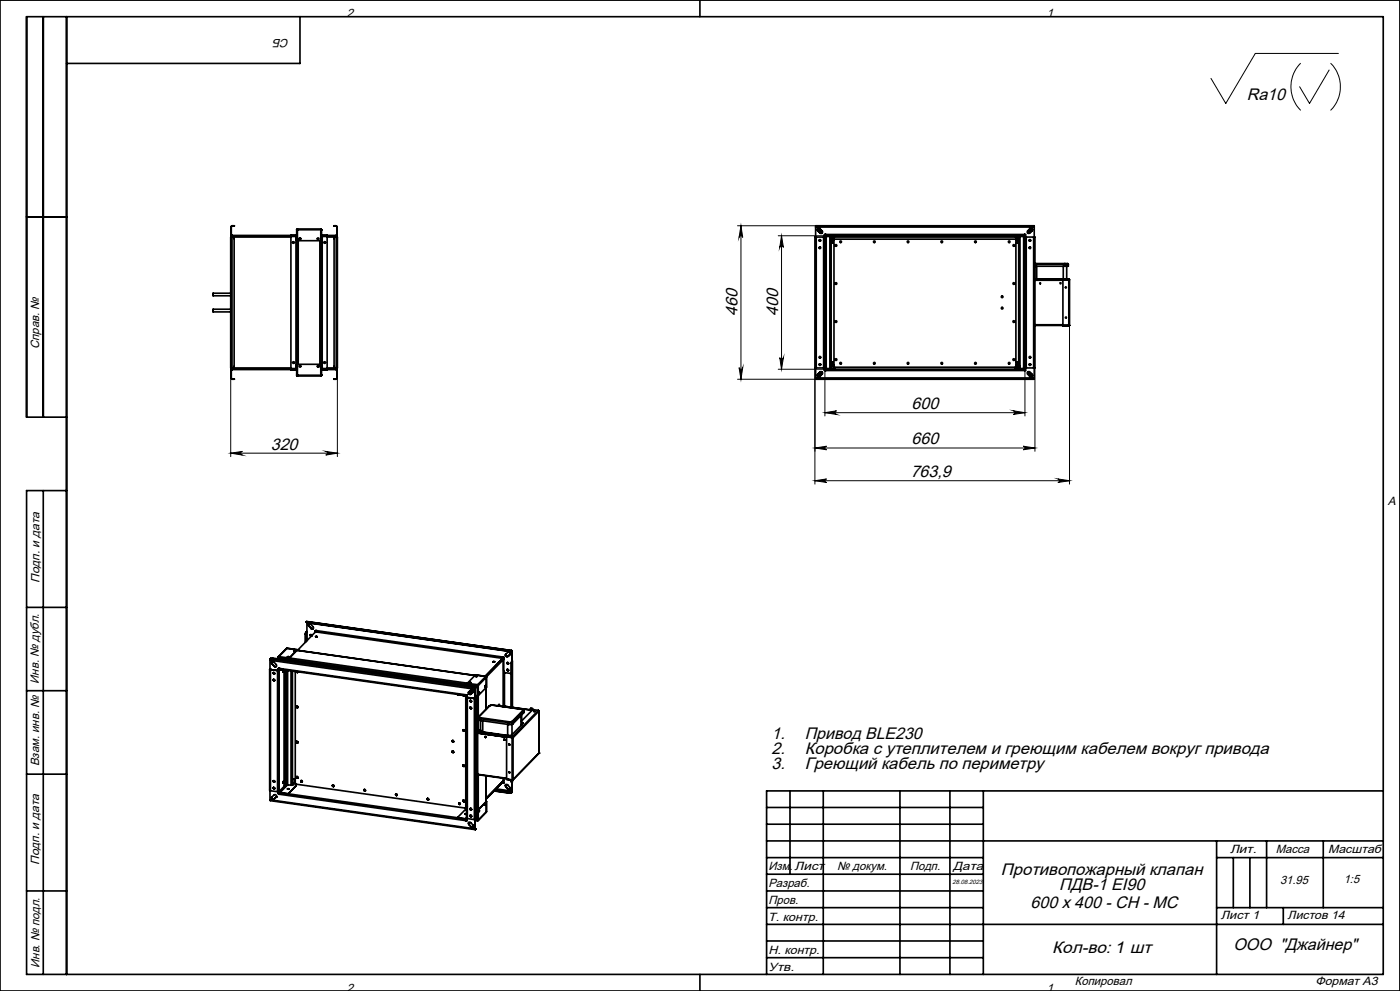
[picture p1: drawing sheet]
<svg xmlns="http://www.w3.org/2000/svg" width="420mm" height="297mm" viewBox="0 0 420 297" stroke-linecap="round" stroke-linejoin="round" font-family="sans-serif">
<g fill="none" stroke="#000" stroke-width=".3">
<path d="M390.2 18.9a10 10 0 0 0 0 14.2M399.2 18.9a10 10 0 0 1 0 14.2M401.5 16h-24.9l-8.9 15-4.4-7.5M398.7 21l-5.8 10-3-5M221.3 67.7h23.4M222.3 67.7l.5 3.5a.55 .55 0 0 0-.5-.5 .55 .55 0 0 0-.6 .5zM222.3 67.7v46M233.5 70.7h14M234.5 70.7v40M234.5 70.7l.5 3.5a.55 .55 0 0 0-.5-.6 .55 .55 0 0 0-.6 .6zM320.9 97.5v47.6M69.2 110.3v26.5"/>
<path d="M101.2 110.3v26.5M221.3 113.7h23.4M221.7 110.2a.55 .55 0 0 0 .6 .5 .55 .55 0 0 0 .5-.5l-.5 3.5zM233.5 110.7h14M233.9 107.2a.55 .55 0 0 0 .6 .5 .55 .55 0 0 0 .5-.5l-.5 3.5zM244.5 110.3v34.8M247.5 110.3v14.4M307.5 110.3v14.4M310.5 110.3v25M69.2 135.8h32M69.2 135.8l3.5-.5a.55 .55 0 0 0-.5 .5 .55 .55 0 0 0 .5 .6zM97.7 135.3l3.5 .5-3.5 .6a.55 .55 0 0 0 .5-.6 .55 .55 0 0 0-.5-.5z"/>
<path d="M244.5 134.3h66M244.5 134.3l3.5-.6a.53 .53 0 0 0-.5 .6 .53 .53 0 0 0 .5 .5zM247.5 123.7h60M247.5 123.7l3.5-.6a.55 .55 0 0 0-.5 .6 .55 .55 0 0 0 .5 .5zM304 123.1l3.5 .6-3.5 .5a.55 .55 0 0 0 .5-.5 .55 .55 0 0 0-.5-.6zM307 133.7l3.5 .6-3.5 .5a.53 .53 0 0 0 .5-.5 .53 .53 0 0 0-.5-.6zM244.5 144.1h76.4M244.5 144.1l3.5-.6a.53 .53 0 0 0-.5 .6 .53 .53 0 0 0 .5 .5zM317.4 143.5l3.5 .6-3.5 .5a.53 .53 0 0 0 .5-.5 .53 .53 0 0 0-.5-.6z"/>
</g>
<g fill="none" stroke="#000" stroke-width=".5">
<path d="M0 0h420v297h-420zM13 5v120M20 5v287M90 5v14h-70M210 0v5M8 65h12M69.3 68v3M69.3 68h.1M69.4 70.3l.3 .3M69.4 70.5l.3 .1M69.4 68v3M69.6 71h-.4v39.3h.4"/>
<path d="M69.6 71v39.3M69.6 71h17.7M69.7 67.7l-.4 .3M69.7 67.7l-.3 .3M69.7 67.7h.1M69.7 70.6h19.3M69.7 71l.5 .5v38.3l-.5 .5M69.8 67.7h.5h-.5M69.8 67.7h.1M88.8 70.9h.2M88.8 70.5h.2M88.8 70.9v39.6"/>
<path d="M88.8 70.9h-1.5v39.6h1.5M88.8 70.5l-1.5 .1M89 70.7h-19.4v.3M89 68.9v3.2h.2M89 70.4l-.2 .1M89 68.9h.1M89.1 68.9h.1M89.1 72.1v37.1M89.2 68.6v.3M89.2 68.9h-.2M89.2 68.6l-.2 .3M89.2 68.7l-.1 .2"/>
<path d="M89.2 68.8v.1M89.2 68.9h7M89.2 68.9v3.2M89.2 72.1h7M89.2 68.6h7M89.5 72.1v37.1M90 71.3l-.2 .2 .2 .3M96 72.1v37.1M96.2 68.9h.2M96.2 68.6v.3M96.2 68.6l.2 .3M96.2 68.7l.1 .2"/>
<path d="M96.2 68.9v3.2M96.2 68.8l.1 .1M96.3 68.9h.1M96.3 72.1v37.1M96.4 70.9h.3M96.4 70.7h4.5v.3M96.4 68.9v3.2h-.2M96.4 70.4l.3 .1M96.4 70.5h.3M96.4 70.6h4.4M96.7 70.9v39.6M96.7 70.9h1.4v39.6h-1.4"/>
<path d="M96.7 70.5l1.4 .1M98.1 71h2.8M100.6 67.7h-.4h.4M100.6 67.7h.1M100.6 67.7h.2M100.7 71l-.5 .4v38.5l.5 .4M100.8 67.7l.3 .3M100.8 67.7h.1M100.9 71h.3M100.9 71v39.3M101.1 70.5l-.3 .1M101.1 70.3l-.3 .3"/>
<path d="M101.1 68v3M101.1 68h.1M101.1 68v45.3M244.7 68v-.3h65.6v.3M244.7 68h65.6M244.7 68v3M244.9 71h-.4v39.3h.4M244.9 71h2.2M244.9 71v39.3M245.4 68.4h.5l.7 .8a.45 .45 0 0 1 0 .7 .45 .45 0 0 1-.6-.1l-.8-.8zM245.5 68.9h.2M245.5 68.9h.1"/>
<path d="M245.5 68.9v.4M245.7 68.6v.3M245.7 68.7v.2M245.7 68.6l-.2 .3M245.7 68.7l-.2 .2M245.7 68.6h.4M245.7 68.9l1 .9M245.7 68.6v.1M245.7 68.9v.6M245.7 68.9h.6M245.7 72.1h.5M245.9 72.1v.2"/>
<path d="M245.9 74v.5M247.1 71h.4M247.1 71v39.3M247.3 70.9h.1M247.4 70.3h.1M247.5 71v39.3M247.5 70.3h.1M247.5 70.3l-.2 .2v.5M247.5 70.3v.4h59.9v-.4M247.5 70.3h59.9M247.5 70.9h.1M247.5 70.9h.4"/>
<path d="M247.5 70.9v39.6M247.8 70.8l-.3-.1-.1 .3-.1-.1M247.8 70.8l-.3 .2M247.8 70.8h59.4M247.9 70.9h1.1M247.9 70.9v39.6M249 70.9h.3M249 70.9v39.6M249.3 72.9h.7M249.8 71.7v1.2M250 71.7l.2 .2M250 71.7l.2 .2z"/>
<path d="M250.2 70.8h.1M250.2 71.7v38.2M250.4 70.7v.1M250.5 70.8h.1M250.5 70.7v.1M304.5 70.8h.1M304.5 70.7v.1M304.6 70.7v.1M304.8 70.8h.1M304.8 71.7v38.2M304.9 71.7l-.1 .2zM304.9 72.9h.7"/>
<path d="M305.1 71.7v1.2M305.6 71h-56.2v-.2l-.1 39.7h-.3M305.6 70.8v.2M305.6 70.8h.1M305.6 71v.7h-56.2M306 70.9h-.4v39.6h.4M306 70.9h1.1M306 70.9v39.6M307.1 70.9h.3M307.1 70.9v39.6M307.2 70.8l.3 .2M307.2 70.8h.2l.2 .2v-.1"/>
<path d="M307.4 70.9h.1M307.4 70.9v39.6M307.4 70.3l.3 .1v.6M307.4 70.3h.1M307.4 70.3h.2M307.5 71h.4M307.5 71v39.3M307.6 70.9h.1M307.9 71h2.2M307.9 71v39.3M308.6 68.9h.6M308.8 72.1h.4"/>
<path d="M308.9 68.6h.4M309 68.5a.45 .45 0 0 1 .7 0 .45 .45 0 0 1-.1 .6l-.7 .7a.45 .45 0 0 1-.6 0 .45 .45 0 0 1 0-.6zM309 72.1v.2M309 74v.5M309.2 68.9l-.9 .9 1-.9M309.3 68.6l-.1 .3M309.3 68.7l-.1 .2M309.3 68.6l.2 .3M309.3 68.7l.1 .2M309.3 68.6v.1M309.3 68.9v.6M309.4 68.9h-.1"/>
<path d="M309.4 68.9h.1M309.5 68.9h-.2M309.5 68.9v.4M310.1 71h.4v39.3h-.4M310.1 71v39.3M310.3 68v3M310.5 79v.2M310.5 79.8h.1M310.5 79h.1M310.5 79.2h.1M310.5 79.2h9M310.5 79.8h9"/>
<path d="M310.5 79h9M311 79.8v3.8M319 79.8v3.8h1M319.5 79.2h1M319.5 79h.8l.2 .2M319.5 79v.2M319.5 79.2v.6M320 79.8v3.8M320.5 79.2v.6h-1M69.2 92.7h-5.3v.8h5.3M69.2 87.9h-5.3v.7h5.3M310.5 83.6h.5"/>
<path d="M310.5 84h8.4M310.5 97.5h10.1M310.5 83.8h10.1M310.5 97.3h8.4M311 83.6v.2M311 83.6h9.6M318.9 83.6v14.1h1.7M318.9 83.8h1.7M319 83.7v.1M319.9 83.7l-.1 .1M320 83.6h.1M320.6 97.5h.1"/>
<path d="M320.6 83.8h.1M320.6 83.8l.3 .1M320.6 83.6l.3 .3M320.6 83.7l.2 .1M320.6 83.6v14.1M320.8 97.5l-.2 .1M320.9 97.5h-.3M320.9 97.5l-.3 .2M320.9 83.9v13.6M69.3 113.3l.4 .4M69.3 113.3h.1M69.3 110.3v3"/>
<path d="M69.4 113.3l.3 .3M69.4 110.3v3M69.6 110.3v.4h19.4M69.6 110.3h17.7M69.7 110.7l-.3 .4M69.7 110.7l-.3 .1M69.7 110.7h.1M69.7 113.6v.1M69.7 113.6h.1M69.8 113.6h.5M69.8 113.7h.5M69.8 113.6v.1"/>
<path d="M70.3 113.6v.1M87.3 110.7l1.5 .1M88.8 110.5h.2M88.8 110.8l.2 .1M89 112.4l.2 .1M89 112.5l.2 .2M89 110.8h-.2M89 112.5h.1M89.1 112.5l.1 .1M89.1 112.5h.1M89.2 112.5h.1M89.2 112.5v.2"/>
<path d="M89.2 109.2h-.2v3.3M89.2 109.2v3.3M89.2 109.2h7M89.2 112.5h7M89.2 112.7h7M95.4 109.5a.25 .25 0 0 1 .3 .3 .25 .25 0 0 1-.3 .2M96.2 112.5v.2M96.2 109.2h.2v3.3M96.2 109.2v3.3M96.3 112.5h-.1M96.4 112.5l-.2 .1M96.4 112.5h.1"/>
<path d="M96.4 110.5h.3M96.4 112.4l-.2 .1M96.4 112.5l-.2 .2M96.4 110.8h.3M96.7 110.8l-.3 .1M98.1 110.7l-1.4 .1M98.1 110.3h2.8M100.2 113.7h.4M100.2 113.6h.4M100.2 113.6v.1M100.6 113.6v.1M100.6 113.6h.2"/>
<path d="M100.8 110.7l.3 .4M100.8 110.7l.3 .1M100.8 110.7h.1M100.8 113.6v.1M100.9 110.3h.3M100.9 110.3v.4h-4.5M101.1 113.3l-.3 .3M101.1 113.3h.1M101.1 110.3v3M101.1 113.3l-.3 .4M244.7 113.3v.4h65.6v-.4M244.7 113.3h65.6"/>
<path d="M244.7 110.3v3M244.9 110.3h2.2M245.3 112.2l.7-.7a.45 .45 0 0 1 .6 0 .45 .45 0 0 1 0 .6l-.7 .8a.45 .45 0 0 1-.6-.1 .45 .45 0 0 1 0-.6zM245.5 112.5l.2 .2M245.5 112.5h.1M245.5 112v.5M245.5 112.5l.2 .1M245.7 112.4l-.2 .1M245.7 112.7h.4M245.7 111.8v.6M245.7 112.6v.1M245.7 112.5v.2"/>
<path d="M245.7 112.5v.1M245.7 112.5h.6M245.7 109.2h.5M245.9 106.9v.4M245.9 109v.2M246.6 111.5l-.9 .9M246.7 111.5l-1 1M247.1 110.3h.4M247.3 110.5h.1M247.3 110.3v.5l.2 .3M247.3 110.5l.1-.2 .4 .3M247.4 111h.1"/>
<path d="M247.5 110.3l.3 .3M247.5 111.1h.1M247.5 111.1v-.4h59.9v.4M247.5 111.1h59.9M247.5 110.5h.1M247.5 110.5h.4M247.8 110.6l2.6 .1M247.9 110.5h1.1M249.3 108.5h.7M249.4 110.3v.2h.8M249.4 109.7h.1M249.4 109.7h.4"/>
<path d="M249.8 109.8h.1M249.8 109.7h-.4v.7h.8M249.8 108.5v1.3M249.8 109.8l.4-.3zM250 109.7h.2M250.2 109.9l.1 .2h54.3l.2-.2M250.2 109.9v.7M304.8 109.5l.3 .3zM304.8 109.9v.7M304.8 109.7h.2M304.8 109.7h.1M304.9 108.5h.7"/>
<path d="M305.1 109.8h.1M305.1 109.7h.5v.7h-.8M305.1 108.5v1.3M305.1 109.7h.5M305.6 110.3v.2h-.8M305.6 109.7h.1M306 110.5h1.1M307.1 110.5h.3M307.2 110.6l-2.6 .1M307.4 110.5h.1M307.4 111.1h.1M307.4 111h.2"/>
<path d="M307.5 110.3h.4M307.5 110.3l-.3 .3M307.6 110.5v-.2l-.2 .3h-.2M307.6 110.3l.1 .6-.3 .2M307.6 110.5h.1M307.9 110.3h2.2M308.3 111.5l.5-.1 .8 .8a.45 .45 0 0 1 0 .6 .45 .45 0 0 1-.6 .1l-.8-.9zM308.3 111.5l1 .9M308.6 112.5h.6M308.8 109.2h.4M308.9 112.7h.4M309 106.9v.4"/>
<path d="M309 109v.2M309.2 112.5l.1 .2M309.2 112.5l.1 .1M309.3 112.4l.2 .1M309.3 112.4l.1 .1M309.3 111.8v.6M309.3 112.6v.1M309.4 112.5l-.1 .1M309.4 112.5h.1M309.5 112.5l-.2 .2M309.5 112v.5M310.3 110.3v3"/>
<path d="M20 125h-12v-120h407v287h-407v-145h12M13 147v145M8 182h12M81 197.9v2.7M81 197.9l61.5 8.6M81.1 197.4l-.1 .5M81.1 197.4l.6-.2 60.7 8.6 .3 .2M81.1 197.4l61.5 8.7M81.6 198.9a.39 .39 0 0 1 0-.6 .39 .39 0 0 1 .6 .1l.7 .8a.4 .4 0 0 1 0 .6 .4 .4 0 0 1-.6-.1M81.6 198.4v.5M81.6 198.9l.7 .8M81.6 198.9h.1"/>
<path d="M82.3 199.7h.6M82.3 199.7h.1M83.4 197v.4M83.5 197l.1 .1M83.5 197h.1M83.5 197l.1 .5M83.6 197.1l.4 .4M83.6 197.1l3.1 .4M83.6 197.1h.1M83.6 196.8v.3M83.6 196.8l-.1 .2M83.6 196.8l3.1 .4"/>
<path d="M86.2 196.8h.5zM86.2 196.9h.5zM86.3 197h.3M86.4 196.9v.1M86.7 197.5h.1M86.7 197.5v.4M86.7 197.7l53.4 7.5M86.7 197.2v.3M86.7 197.3v.2M86.7 197.2v.1M86.8 197.2l53.4 7.5M88.1 194.9l.5 .1z"/>
<path d="M88.1 195h.5zM88.4 195h-.2h.3M89.2 194.7l-3.2-.4-2.5 2.5M89.2 194.7l.1 .1M89.2 194.8v.1M89.2 194.7l-2.5 2.5M89.2 194.7v.1M89.2 194.8l-2.5 2.5M89.2 194.9h.1M89.2 194.7l-3.1-.4-2.5 2.5M89.2 194.9l53.3 7.5-53.4-7.5M91.6 190l.1 .1"/>
<path d="M91.6 190v2.5M91.8 189.4l-.2 .6M91.8 189.4h.1M91.8 189.4l.3-.1-.2 .1M91.9 189.4l-.2 .7M91.9 186.4l.4 .3M91.9 189.4v2.8M91.9 189.4h.1M91.9 186.3l.4 .3M92 186.3l61.5 8.7M92 186.3h-.1M92.1 186.6v5.4"/>
<path d="M92.3 186.6l60.5 8.6M92.3 186.6v.1M92.3 186.7l60.5 8.5M92.7 187.6a.4 .4 0 0 1 0-.6 .4 .4 0 0 1 .6 .1l.6 .8a.39 .39 0 0 1 0 .6 .39 .39 0 0 1-.6-.1M92.7 187v.6M92.7 187.6l.6 .8M92.7 187.6h.1M92.7 187.6l.7 .7M93.1 190.2l.1 .3 .3 .1M93.2 190.2l-.1 .2 .4 .2M93.4 188.3l.6 .1M93.4 188.3l-.1 .1"/>
<path d="M93.5 190.5a.23 .23 0 0 0-.2-.3 .23 .23 0 0 0-.2 .3 .23 .23 0 0 0 .3 .1h.1M94.5 189.2v.3M94.5 189.2h.1M94.6 189.1l-.1 .1M94.7 189.4l-5.4 5.4M94.7 189.4l56.1 7.9M94.7 190.8h.4M94.7 190.8h.5zM94.8 190.9h.3M94.8 189h.1M94.8 189l-.3 .2M94.8 189l-.1 .4"/>
<path d="M94.8 189l56.1 7.9M147.9 198.3l.5 .1zM147.9 198.4h.5M148 198.4h.3M150.8 197.4l.2 .3M150.8 197.3v.1M150.8 197.3l-5.2 5.4M150.8 197.4l-5.2 5.3M150.9 196.9l.2 .2 .1 4.3 .3 .2 1.9 .2M150.9 196.9h.1M150.9 196.9l-.1 .4M150.9 197l-.1 .4"/>
<path d="M151 197.7h.1zM151 197.7l-5.1 5.2M151 197.7v14M152.2 198.6v.3h.3h-.2l-.1-.3M152.3 196.7h.1M152.8 195.2h.1M153 196.2a.45 .45 0 0 0 0-.6 .45 .45 0 0 0-.6-.1l-.7 .5a.45 .45 0 0 0 0 .6 .45 .45 0 0 0 .6 .1M153 196.2l-.7 .5M153 196.1v.1M153 196.1h.1M153 196.1l-.7 .6M153.2 195.2h.4"/>
<path d="M153.4 198.8h.1M153.4 198.8v13.1M153.4 195l-.6 .2M153.4 195.1l-.6 .1M153.5 195l.1 .2M153.5 195.1l.1 .1M153.5 195l-.1 .1M153.5 198.8v13.2M153.5 195h-.1M153.5 195.1h-.1M153.6 198.2l-.2 .6M153.6 195.2h.1"/>
<path d="M153.6 198v.2zM153.6 198.1v.1M153.6 195.2v3M153.6 198.2l-.1 .6M153.7 198.1v13.9M8 207h12M80.9 200.6v36.3l.2 .1M80.9 200.5l.2 .2M80.9 200.5h.1M81 200.4l-.1 .1M81 200.4h.1M81 200.6h.1"/>
<path d="M81 200.5h.1M81.1 200.7l2.2 .3M81.1 200.7v36.3M81.2 200.7h-.1M82 203.7l.1 .3 .3-.1-.3 .1zM82.1 201.6v.3h.3l-.4-.2M82.1 201.6l-.1 .1M82.1 201.6v.3h.3M82.1 203.6l.1 .3h.2M83.3 201v36.3M83.4 200.5v.5M83.5 200.5v.4"/>
<path d="M83.5 200.5h-.1M83.5 200.3v.2M83.6 200.3v.6M83.7 200.9l-.2 .1M83.7 200.3h.1M83.7 200.3l-.3 .2M83.7 200.3v.3l56.2 7.9M83.7 200.9h.1M83.7 200.3l56.1 7.9M83.7 200.9l-.4 .1M83.7 200.9v36.3M83.9 200.6l-.2 .1"/>
<path d="M83.9 200.6h.1M84 200.7l-.3 .2M84 200.6l-.3 .3M84 200.6h.1M84 200.6l2.5 .3M84 200.7l2.5 .3M84 200.6v.1M84.9 201.1l-.1 .1M84.9 200.9v.5M84.9 200.9v.5zM85.3 200.8v34.8l-1.6 1.6M85.4 200.8v35"/>
<path d="M85.9 200.9v34.4M86.3 201v34.2M86.5 200.9h.1M86.5 200.9v.1M87.3 201v34.3M87.7 201.1v32.4l.7-.1M88.6 201.2l.1 33.8 50.9 7.2 .3-.4-.1-.2M89 211.7v.3h.4h-.4zM89 201.3l.4 .2M89 211.7l.1 .2 .3 .1M89.4 201.5l-.5-.2 .3 .2M89.4 201.5h-.2"/>
<path d="M89.4 201.4l-.2 .1M89.4 201.4h.1M89.4 211.8v.1M111.7 201.6h.2zM111.9 201.6h.1M111.9 201.6h.4M112.2 201.7l-.6-.1 .7 .1M112.2 201.7h.1M112.3 201.7h.1M112.3 201.6v.1M112.3 201.6l-.1 .1M137.2 208.1l2.5 .4 .3 .3"/>
<path d="M137.2 208.1h.1M139 208.4l.2 .2M139 208.4l.3 .1M139 218.8l.1 .3h.2h-.2zM139 208.5h.3M139 218.7v.1M139.2 218.7l-.1 .3 .2-.2M139.3 208.5l-.1 .1M139.4 208.5l-.2 .1M139.7 208.5l.4 .4M139.7 208.5h.1M139.7 208.5v33.6"/>
<path d="M139.8 208.6l-.1 33.5M139.8 208.2l.3 .7M139.8 208.2h.1M139.8 208.2l.1 .2M139.8 208.2l.1 .3M139.9 208.4h.1M139.9 208.4v.1M139.9 208.9v36.3M140 208.8l.2 .3M140 208.8l.1 .1M140 208.3l-.1 .1M140 208.4l-.1 .1"/>
<path d="M140.1 205.1l3.1 .4M140.1 205.1v.4M140.2 204.8l-.1 .3M140.2 209.1v36.2M140.2 209.1l2.1 .2M140.2 204.8l3.1 .4M140.6 207.4h.1M140.7 207.4a.45 .45 0 0 0 0 .6 .45 .45 0 0 0 .6 0M140.7 207.4l-.2 .2a.48 .48 0 0 0 .8 .4M140.7 207.4h.1M140.8 204.5l.5 .1zM140.8 204.6h.5"/>
<path d="M140.9 204.6h.3M141 207.7h.1M141 207.7v.4M141 207.9l-.2 .2M141.1 209.9l.1 .4h.2M141.1 211.9v.4h.3M141.1 207.7v.4M141.1 209.9l.1 .4h.3M141.1 211.9l.1 .4h.3M141.3 206.9l-.6 .5M141.3 206.9h.1M141.3 208h.1"/>
<path d="M141.3 206.8v.1M141.3 206.8a.46 .46 0 0 1 .6 .1 .46 .46 0 0 1 0 .6M141.3 206.8l-.6 .6M141.5 207.2l.3-.1-.2 .1M141.5 207.2l-.5 .5M141.5 207.2h.1M141.6 207.2l-.5 .5M141.6 207.2v.5M141.6 206.7l-1 1M141.6 206.7l-1 1.1M141.8 206.8v.7M141.8 207.1h-.1"/>
<path d="M141.9 207.4h.1M141.9 207.5l-.6 .5M141.9 207.4v.1M141.9 207.4l-.6 .6M142.3 209.3v36.3M142.5 206.5v2.8l.2-.1M142.5 208.5h.7M142.5 206.5h.1M142.6 206.1l-.1 .4M142.6 202.3l-2.4 2.5M142.6 202.3h.1M142.7 202.3l3 .4"/>
<path d="M142.7 206l-.1 .1M142.7 206.1h-.1M142.7 202.7h.5M142.7 205.9v.2M142.7 209.2l.1 .1M142.7 202.6l.5 .1zM142.8 209.3h-.5M142.8 209.3v36.2M142.8 209.2h-.1M142.8 209.2l.2 .3M142.8 209.2h.1M142.8 209.2v.1"/>
<path d="M142.9 209.2h-.1M142.9 202.7h-.1h.3M143 208.5v36.5l-.2 .5M143 219.7h.3h-.3M143.2 205.5l-.5 .4M143.2 205.5h.1M143.3 205.2l-.1 .3M143.3 205.3l-.1 3.2M143.3 205.2l.2 .3M143.3 205.3l.1 .1M143.3 219.7l8.7 1.2M143.3 205.2v.1"/>
<path d="M143.3 219.7v12.4M143.3 219.7h.1M143.4 219.4l-.1 .3M143.4 205.4l-.2 .1M143.4 205.4l.1 .1M143.4 205.4v.1M143.4 219.4l8.6 1.2M143.5 205.5h-.3M143.5 205.5v13.8M143.5 215.6l.7 .3 8.4 1.2M143.6 214.8a.43 .43 0 0 0 .1 .5 .43 .43 0 0 0 .5 .1M143.6 214.8l.7 .3"/>
<path d="M143.7 207.6v.1M143.7 207.5l.1 .4zM143.8 207.4l-.1 .5zM144.1 219l.7 .4M144.1 218.6l-.7 .8M144.2 219l.2 .3 .5 .2M144.2 215.4l-.1 3.6M144.2 215.4l8.4 1.2M144.3 215.1l-.1 .3M144.3 215.1l8.4 1.2M144.8 219.4l.1 .1M144.8 219.4l7.5 1"/>
<path d="M144.8 216v3.4M144.9 219.5l7.3 1M145.6 205.7v.1M145.6 205.5v.4zM145.7 205.5l-.1 .4zM145.7 202.7l.2 .2M145.7 202.7h.1M145.7 202.7l-2.4 2.5M145.8 206.1v6.5M145.9 206l-2.5 2.5h-.2M145.9 202.9h.1M145.9 202.9l-2.4 2.6"/>
<path d="M145.9 202.9v3.1M146.9 211.5l-3.3 3.3M147.9 211.3l-1.1 .3 .1-.1M147.9 211.3l-1 .2M147.9 211.3l8.5 1.2M149.6 211.2h.1M149.6 211.2l-.3 .3M149.7 211.2l.2 .4M149.7 211.2h.1M149.7 211.2l-.3 .4M151 211.6l8.6 1.3M151 211.6l-.1 .2"/>
<path d="M151 211.6h.1M151.3 201.5v10.2M152.2 200.6v.3l.3 .1M152.2 200.6l.3 .3M152.3 217.1v3.3M152.6 216.6v.5M152.7 216.3l-.1 .3M153.6 217.1v3.1M153.7 216.1l-1 .2M153.7 216.1l.2 .3M153.9 216.4l-1.3 .2M153.9 216.9l-1.3 .2"/>
<path d="M153.9 216.4v.5M156.4 212.5l.5 .2 .2 .3M156.4 212.5l.5 .3-.1 .1M156.4 217.3v.1M156.4 212.5h.1M156.4 217.3l-2.8 2.9M156.4 214.4v2.9M156.5 217.2l-.1 .1M156.5 214.3v2.9M156.6 216.7l.3 .1zM156.6 216.8h.3M156.8 212.9l.2 .2"/>
<path d="M156.8 212.9l-3.1 3.2M157 213.1l-3.1 3.3M157 213.1v.6M157 213.7l-3.1 3.2M157.1 213l-.1 .7M157.1 213l-.1 .1M159.8 212.7v-.4l-.5-.1-.5 .5M159.8 212.7l-3.3 3.4M159.8 212.7l1.7 .2M160.1 213.1l.3 .1zM160.1 213.2h.3M161.5 212.9l.2 .2"/>
<path d="M161.5 212.9l-7.8 8M161.7 213v.1M161.7 213.1l-7.8 8M161.7 213.1v12.6M8 232h12M81 239.7l.1 .3 61.5 8.6M81 239.7l61.5 8.7M81 237v2.7M81.1 237l2.2 .3M81.6 238.8l.7-.6a.46 .46 0 0 1 .5 .1 .46 .46 0 0 1 .1 .6M81.6 238.8a.45 .45 0 0 0 0 .6 .45 .45 0 0 0 .6 .1M81.6 238.8a.46 .46 0 0 0 .1 .6 .46 .46 0 0 0 .5 0v.1"/>
<path d="M82 234l.1 .3h.3h-.3zM82.1 236v.3l.3 .1-.3-.1zM82.1 234l.1 .3h.2M82.1 236v.3l.3 .1M82.9 238.9h.1M82.9 238.9l-.7 .6M83.4 237.7l.3 .3M83.4 237.3v.4M83.4 237.7h.1M83.5 237.7l.2 .3M83.5 237.3l.1 .1M83.5 237.4l.1 .1"/>
<path d="M83.5 237.3v.4M83.6 237.3v.1M83.6 237.4v.2M83.6 237.4l.1 .1M83.6 237.4h.1M83.7 238h.1M83.7 237.2l.3 .4M83.7 238l56.1 8M83.7 237.3l-.1 .1M83.7 237.2l-.4 .1M83.7 237.2l.3 .3M83.8 237.5l-.1 .5"/>
<path d="M83.8 237.5h.1M83.9 237.5l-.3 .1M84 237.5v.1M84 237.5l2.5 .4M84 237.6l2.5 .3M84.8 234.5h.1M84.9 234.4l-.1 .1M84.9 234.2v.5M84.9 234.2v.5zM85.3 235.8h.1M85.5 233.8v.1M85.6 233.7v.4z"/>
<path d="M85.6 233.6l-.1 .5M85.9 235.3l-.5 .5M86.3 236.5h.4M86.3 236.4l.4 .1zM86.3 235.2l-.4 .1M86.3 235.2l1 .1M86.3 235.2l-2.3 2.3M86.3 236.5h.3M86.5 237.9h.1M86.5 237.9l53.2 7.5M87.8 235.3h-.5M87.8 233.5v1.8"/>
<path d="M88.4 233.5v1.1l.2-.1-.2 .1M88.5 234.5l-.7 .8M88.6 234.9l.1 .5M88.9 235.4l-2.4 2.5M88.9 235.5l-2.4 2.4M89 222.2l.2 .4M89 222.2l.1 .4h.3h-.2M89 232.8l.2 .3M89 232.8l.1 .3h.3M89 222.2l.1 .3h.3M89 232.8l.1 .2 .3 .1M89.2 232.7v.4"/>
<path d="M89.4 233.1h-.2M89.4 222.4v.1M90.3 234l.2 .3M90.3 234v.3h.4M90.3 234l.4 .3M90.3 234h.3M90.7 234.3h-.2M99.8 235.3l.2 .4M99.8 235.3a.25 .25 0 0 0 0 .3 .25 .25 0 0 0 .4 .1M99.8 235.3v.3l.4 .1M99.8 235.3h.3M100.2 235.7h-.2"/>
<path d="M109.3 236.6l.2 .4M109.3 236.6l.2 .1M109.5 237h.1M118.8 238h.2M119 238.3h.1M119.1 238.3h-.3l-.1-.3 .2 .4M119.1 238.3l-.2 .1M128.2 239.3a.25 .25 0 0 0 .1 .4 .25 .25 0 0 0 .3 0M128.2 239.3l.1 .3 .3 .1M128.3 239.3l.2 .1M135.7 222v.3h.4M135.7 225.1l.1 .4h.3"/>
<path d="M135.7 225.2l.4 .3M135.7 222v.2l.4 .1M135.7 225.1v.1M135.9 225.1l-.2 .1M135.9 221.9v.4M139 240l.2 .2M139 229.3l.1 .4 .2-.1-.2 .1zM139 229.3v.2l.3 .1M139 239.8v.1M139.1 239.8l-.1 .2M143 231.8h.3M143.3 232.1l8.7 1.3"/>
<path d="M143.3 232.1l8.7 1.2M143.5 232.2v10.4M145.6 220.7l.2 .3-.2-.2M145.8 232.5v7.8M148.3 237.1l4.5 .6M148.3 237l4.5 .6M148.5 236.8l5 .7M148.9 236.4l4.7 .7M150.7 234.6h.2M150.7 234.4h.1M150.7 234.3l.1 .1M150.8 234.5l.1 .1"/>
<path d="M150.8 234.4l.1 .2M150.8 234.4v.1M150.8 234.5l-5 5.1M150.9 234.6h.1M151 234l-5.2 5.5M151 233.3v.7M151 234l-5.2 5.3M151.1 234.6h-.2M151.1 234h-.1M151.1 233.3v1.2l-.2 .1M151.3 221.6l.2 .2M151.3 221.5l.2 .3"/>
<path d="M151.7 235.2l.1 .5M151.7 235.8a.39 .39 0 0 1 0-.6 .39 .39 0 0 1 .6 .1l.7 .7a.38 .38 0 0 1 0 .6 .38 .38 0 0 1-.6-.1M151.7 235.8l.7 .7M151.8 235.7l-.1 .1M151.8 235.7l.6 .8M152 220.8v12.7l1.6 .2M152 220.8l1.6 .2M152 220.8l1.7 .2M152 233.5l1.7 .3 .2-.2M152 233.5h.1M152 220.6l1.7 .3M152 233.5l1.6 .2"/>
<path d="M152.2 220.4l-.2 .2M152.3 220.4h.1M152.4 236.5h.6M152.4 236.5h.1M152.7 223l.2 .2zM152.7 231.3l.2 .2M152.7 231.3l.2 .3M152.8 223l.1 .2M152.8 231.3l.1 .2M152.8 237.6v.1M152.9 223.2h.1M152.9 231.5h.1"/>
<path d="M153.4 234.2l.2 .3v2.6M153.4 234.2h.1M153.4 233.8v.4M153.4 237.5l-.6 .1M153.4 237.6l-.6 .1M153.5 234.2v.3l.2-.1M153.5 233.8v.4M153.5 237.5l-.1 .1M153.5 237.5h-.1M153.5 237.6h-.1M153.6 237.1l-.1 .4M153.6 237.1l-.1 .5"/>
<path d="M153.6 220.2l-1.3 .2M153.6 220.2h.1M153.6 237.1h.1M153.6 221l.3 .1M153.6 221v12.7M153.6 221h.1M153.7 221h.1M153.7 234.3v.1M153.7 220.9l.2 .2M153.7 220.9l.1 .1M153.7 220.9h.1M153.7 233.7v.7"/>
<path d="M153.7 220.9v.1M153.8 221l.1 .1M153.9 233.6l-.3 .1M153.9 221.1v12.5M161.7 225.7l-.1 .1M161.7 225.7h.1M161.7 225.7l-7.9 8.1M237 237v25M247 237v55M270 237v55M285 237v55M295 237v55"/>
<path d="M415 237h-185v55M137.7 240.7v.3h.3h-.3zM137.7 240.7h.3M139.5 243.9h.4zM139.5 244h.4h-.4M139.6 242.6l-2.4 2.5 2.5 .4M139.7 245.4v.1M139.8 241.9h.1M139.8 242h.1M139.8 241.8h.1M139.8 242v.6M139.8 241.8l.1 .1"/>
<path d="M139.8 246h.1M139.8 245.5h.1M139.9 241.8h.1M139.9 241.8v.1M139.9 241.8h-.1M139.9 245.2l.3 .1M139.9 245.2l-.2 .2M139.9 245.5l-.1 .4M139.9 245.5l-.1 .5M139.9 245.5h.1M139.9 245.1l-.2 .3M140 245.3l-.3 .2"/>
<path d="M140 245.9h-.2M140.1 245.3v.5l-.3 .2M140.1 245.3l-.2 .2M140.1 245.4l-.2 .1M140.2 245.3l2.1 .3M140.7 247.1a.4 .4 0 0 1 0-.6 .4 .4 0 0 1 .6 .1l.6 .7a.4 .4 0 0 1 0 .6 .4 .4 0 0 1-.6-.1M140.7 246.5v.5M140.7 247.1l.6 .7M140.7 247v.1M140.7 247l.6 .8M141.1 242.3v.3l.3 .1M141.1 244.4l.1 .3h.2h-.2z"/>
<path d="M141.1 242.3v.3l.4 .1M141.1 244.4v.2l.4 .1M141.1 244.4h.1M141.3 242.4v.1M141.3 242.3v.4l.1-.3M141.3 242.4v.2zM141.3 247.8l.7 .1M141.3 242.3v.1M141.3 247.8h.1M142.5 248.4l.1 .1M142.5 248.3l.2 .1-.1 .2-.1-.2M142.5 245.9l.7 .1"/>
<path d="M142.5 245.6v2.8M142.5 245.7l.7 .1M142.6 248.5h.1M142.7 248.4v.2M142.8 245.5l-.5 .1M142.9 245.4l.3 .4M143.2 245.8l.1 .2M143.2 245.8h.3M143.2 245.8l.1 .1M143.2 242.8v3M143.2 245.8h.1M143.2 242.8h.1"/>
<path d="M143.2 242.8h-.2h.2M143.2 245.9h.1M143.3 245.9v.1M143.3 245.8v.1M143.4 242.7l-.2 .1M143.4 245.8l-.1 .1M143.4 242.7h.1M143.5 242.7l-.3 .1M143.5 245.8l-.2 .2M143.5 242.7v3.1M143.7 242.9v.2M143.7 242.8v.5z"/>
<path d="M143.8 242.8l-.1 .4M145.6 241v.2M145.6 240.9v.4M145.7 240.8l-.1 .5zM145.8 240.2h.1M145.8 240.2l-2.4 2.5M145.9 243.3l-2.5 2.6M145.9 240.2v3.1M145.9 240.2l-2.4 2.5M145.9 243.3l-2.4 2.5M230 252h185M230 257h65"/>
<path d="M230 242h65M230 247h65M365 252v40M365 257h50M370 257v15M375 257v15M380 252v20M397 252v20M8 267h12M230 277h185M230 272h65M230 262h65"/>
<path d="M230 267h65M365 272h50M385 272v5M210 292v5M230 282h65M230 287h65"/>
<circle cx="88" cy="72.7" r=".24"/>
<circle cx="90" cy="71.6" r=".24"/>
<circle cx="95.4" cy="71.6" r=".25"/>
<circle cx="97.4" cy="72.7" r=".25"/>
<circle cx="246" cy="74.2" r=".25"/>
<circle cx="246" cy="72" r=".25"/>
<circle cx="250.8" cy="73.6" r=".24"/>
<circle cx="252.2" cy="72.5" r=".25"/>
<circle cx="262.3" cy="72.5" r=".25"/>
<circle cx="272.4" cy="72.5" r=".25"/>
<circle cx="282.5" cy="72.5" r=".25"/>
<circle cx="292.6" cy="72.5" r=".25"/>
<circle cx="302.8" cy="72.5" r=".25"/>
<circle cx="304.1" cy="73.6" r=".23"/>
<circle cx="309" cy="74.2" r=".25"/>
<circle cx="309" cy="72" r=".25"/>
<circle cx="250.8" cy="96.4" r=".25"/>
<circle cx="250.8" cy="85" r=".25"/>
<circle cx="300.6" cy="92.4" r=".25"/>
<circle cx="300.6" cy="89" r=".25"/>
<circle cx="304.1" cy="85" r=".25"/>
<circle cx="304.1" cy="96.4" r=".25"/>
<circle cx="312.1" cy="84.9" r=".15"/>
<circle cx="318.1" cy="84.9" r=".16"/>
<circle cx="319.8" cy="95.2" r=".15"/>
<circle cx="319.8" cy="86.2" r=".15"/>
<circle cx="88.1" cy="108.7" r=".25"/>
<circle cx="90" cy="109.8" r=".24"/>
<circle cx="95.4" cy="109.8" r=".23"/>
<circle cx="97.4" cy="108.7" r=".25"/>
<circle cx="246" cy="107.1" r=".24"/>
<circle cx="246" cy="109.3" r=".23"/>
<circle cx="250.8" cy="107.8" r=".25"/>
<circle cx="252.2" cy="108.9" r=".24"/>
<circle cx="262.3" cy="108.9" r=".25"/>
<circle cx="272.4" cy="108.9" r=".24"/>
<circle cx="282.5" cy="108.9" r=".24"/>
<circle cx="292.6" cy="108.9" r=".25"/>
<circle cx="302.7" cy="108.9" r=".24"/>
<circle cx="304.1" cy="107.8" r=".25"/>
<circle cx="309" cy="107.1" r=".25"/>
<circle cx="309" cy="109.3" r=".24"/>
<circle cx="152.3" cy="198.8" r=".23"/>
<circle cx="82.2" cy="203.8" r=".22"/>
<circle cx="82.2" cy="201.8" r=".24"/>
<circle cx="89.2" cy="211.8" r=".24"/>
<circle cx="139.1" cy="218.9" r=".22"/>
<circle cx="141.2" cy="212.2" r=".22"/>
<circle cx="141.2" cy="210.1" r=".22"/>
<circle cx="152.3" cy="200.8" r=".23"/>
<circle cx="82.2" cy="236.2" r=".24"/>
<circle cx="82.2" cy="234.2" r=".22"/>
<circle cx="89.2" cy="222.4" r=".24"/>
<circle cx="89.2" cy="232.9" r=".24"/>
<circle cx="90.5" cy="234.1" r=".24"/>
<circle cx="99.9" cy="235.5" r=".23"/>
<circle cx="109.4" cy="236.8" r=".24"/>
<circle cx="118.9" cy="238.2" r=".24"/>
<circle cx="128.4" cy="239.5" r=".23"/>
<circle cx="135.9" cy="225.3" r=".23"/>
<circle cx="135.9" cy="222.2" r=".23"/>
<circle cx="139.1" cy="229.5" r=".22"/>
<circle cx="145.6" cy="220.9" r=".14"/>
<circle cx="151.4" cy="221.7" r=".14"/>
<circle cx="152.8" cy="223.1" r=".14"/>
<circle cx="152.8" cy="231.4" r=".13"/>
<circle cx="137.8" cy="240.8" r=".24"/>
<circle cx="139.1" cy="240" r=".22"/>
<circle cx="141.2" cy="242.5" r=".24"/>
<circle cx="141.2" cy="244.5" r=".22"/>
</g>
<g fill="#000">
<path d="M233.9 107.2a.55 .55 0 0 0 .6 .5 .55 .55 0 0 0 .5-.5l-.5 3.5zM234.5 70.7l.5 3.5a.55 .55 0 0 0-.5-.6 .55 .55 0 0 0-.6 .6zM221.7 110.2a.55 .55 0 0 0 .6 .5 .55 .55 0 0 0 .5-.5l-.5 3.5zM222.3 67.7l.5 3.5a.55 .55 0 0 0-.5-.5 .55 .55 0 0 0-.6 .5z"/>
<path d="M69.2 135.8l3.5-.5a.55 .55 0 0 0-.5 .5 .55 .55 0 0 0 .5 .6zM97.7 135.3l3.5 .5-3.5 .6a.55 .55 0 0 0 .5-.6 .55 .55 0 0 0-.5-.5z"/>
<path d="M247.5 123.7l3.5-.6a.55 .55 0 0 0-.5 .6 .55 .55 0 0 0 .5 .5zM304 123.1l3.5 .6-3.5 .5a.55 .55 0 0 0 .5-.5 .55 .55 0 0 0-.5-.6zM244.5 144.1l3.5-.6a.53 .53 0 0 0-.5 .6 .53 .53 0 0 0 .5 .5zM317.4 143.5l3.5 .6-3.5 .5a.53 .53 0 0 0 .5-.5 .53 .53 0 0 0-.5-.6z"/>
<path d="M307 133.7l3.5 .6-3.5 .5a.53 .53 0 0 0 .5-.5 .53 .53 0 0 0-.5-.6zM244.5 134.3l3.5-.6a.53 .53 0 0 0-.5 .6 .53 .53 0 0 0 .5 .5z"/>
</g>
<g font-size="5">
<text x="374" y="29.9">Ra10</text>
<text x="221.2" y="94.7" transform="rotate(-90 221.2 94.7)">460</text>
<text x="233.4" y="94.7" transform="rotate(-90 233.4 94.7)">400</text>
<text x="273.5" y="122.6">600</text>
<text x="81.2" y="134.7">320</text>
<text x="273.5" y="133.2">660</text>
<text x="273.2" y="143">763,9</text>
<text x="231.4" y="221.3">1.</text>
<text x="241.4" y="221.3">Привод BLE230</text>
<text x="231.4" y="225.9">2.</text>
<text x="241.4" y="225.9">Коробка с утеплителем и греющим кабелем вокруг привода</text>
<text x="231.4" y="230.4">3.</text>
<text x="241.4" y="230.4">Греющий кабель по периметру</text>
<text x="300.3" y="262.1">Противопожарный клапан</text>
<text x="317.7" y="266.6">ПДВ-1 EI90</text>
<text x="309.2" y="272">600 х 400 - CH - МС</text>
<text x="315.7" y="285.7">Кол-во: 1 шт</text>
<text x="370.1" y="284.6">ООО &quot;Джайнер&quot;</text>
</g>
<g font-size="3.6">
<text x="104" y="5.2">2</text>
<text x="314" y="5.2">1</text>
<text x="86.8" y="11.7" transform="rotate(-180 86.8 11.7)">СБ</text>
<text x="11.7" y="104.5" transform="rotate(-90 11.7 104.5)">Справ. №</text>
<text x="416.4" y="151.2">A</text>
<text x="11.9" y="174.7" transform="rotate(-90 11.9 174.7)">Подп. и дата</text>
<text x="11.7" y="204.9" transform="rotate(-90 11.7 204.9)">Инв. № дубл.</text>
<text x="11.7" y="229.6" transform="rotate(-90 11.7 229.6)">Взам. инв. №</text>
<text x="369" y="255.7">Лит.</text>
<text x="382.8" y="255.7">Масса</text>
<text x="398.4" y="255.8">Масштаб</text>
<text x="11.7" y="259.2" transform="rotate(-90 11.7 259.2)">Подп. и дата</text>
<text x="230.5" y="260.6">Изм.</text>
<text x="238.4" y="260.6">Лист</text>
<text x="251.1" y="260.6">№ докум.</text>
<text x="273" y="260.6">Подп.</text>
<text x="286" y="260.6">Дата</text>
<text x="230.5" y="265.9">Разраб.</text>
<text x="384" y="264.9">31.95</text>
<text x="403.1" y="264.6">1:5</text>
<text x="230.5" y="275.9">Т. контр.</text>
<text x="230.6" y="270.9">Пров.</text>
<text x="366.2" y="275.5">Лист 1</text>
<text x="386.3" y="275.4">Листов 14</text>
<text x="230.6" y="285.9">Н. контр.</text>
<text x="11.9" y="290" transform="rotate(-90 11.9 290)">Инв. № подл.</text>
<text x="230.5" y="290.9">Утв.</text>
<text x="104" y="297.2">2</text>
<text x="314" y="297.2">1</text>
<text x="322.5" y="295.3">Копировал</text>
<text x="394.6" y="295.2">Формат А3</text>
</g>
<text font-size="1.8" x="285.8" y="265">28.08.2023</text>
</svg>
